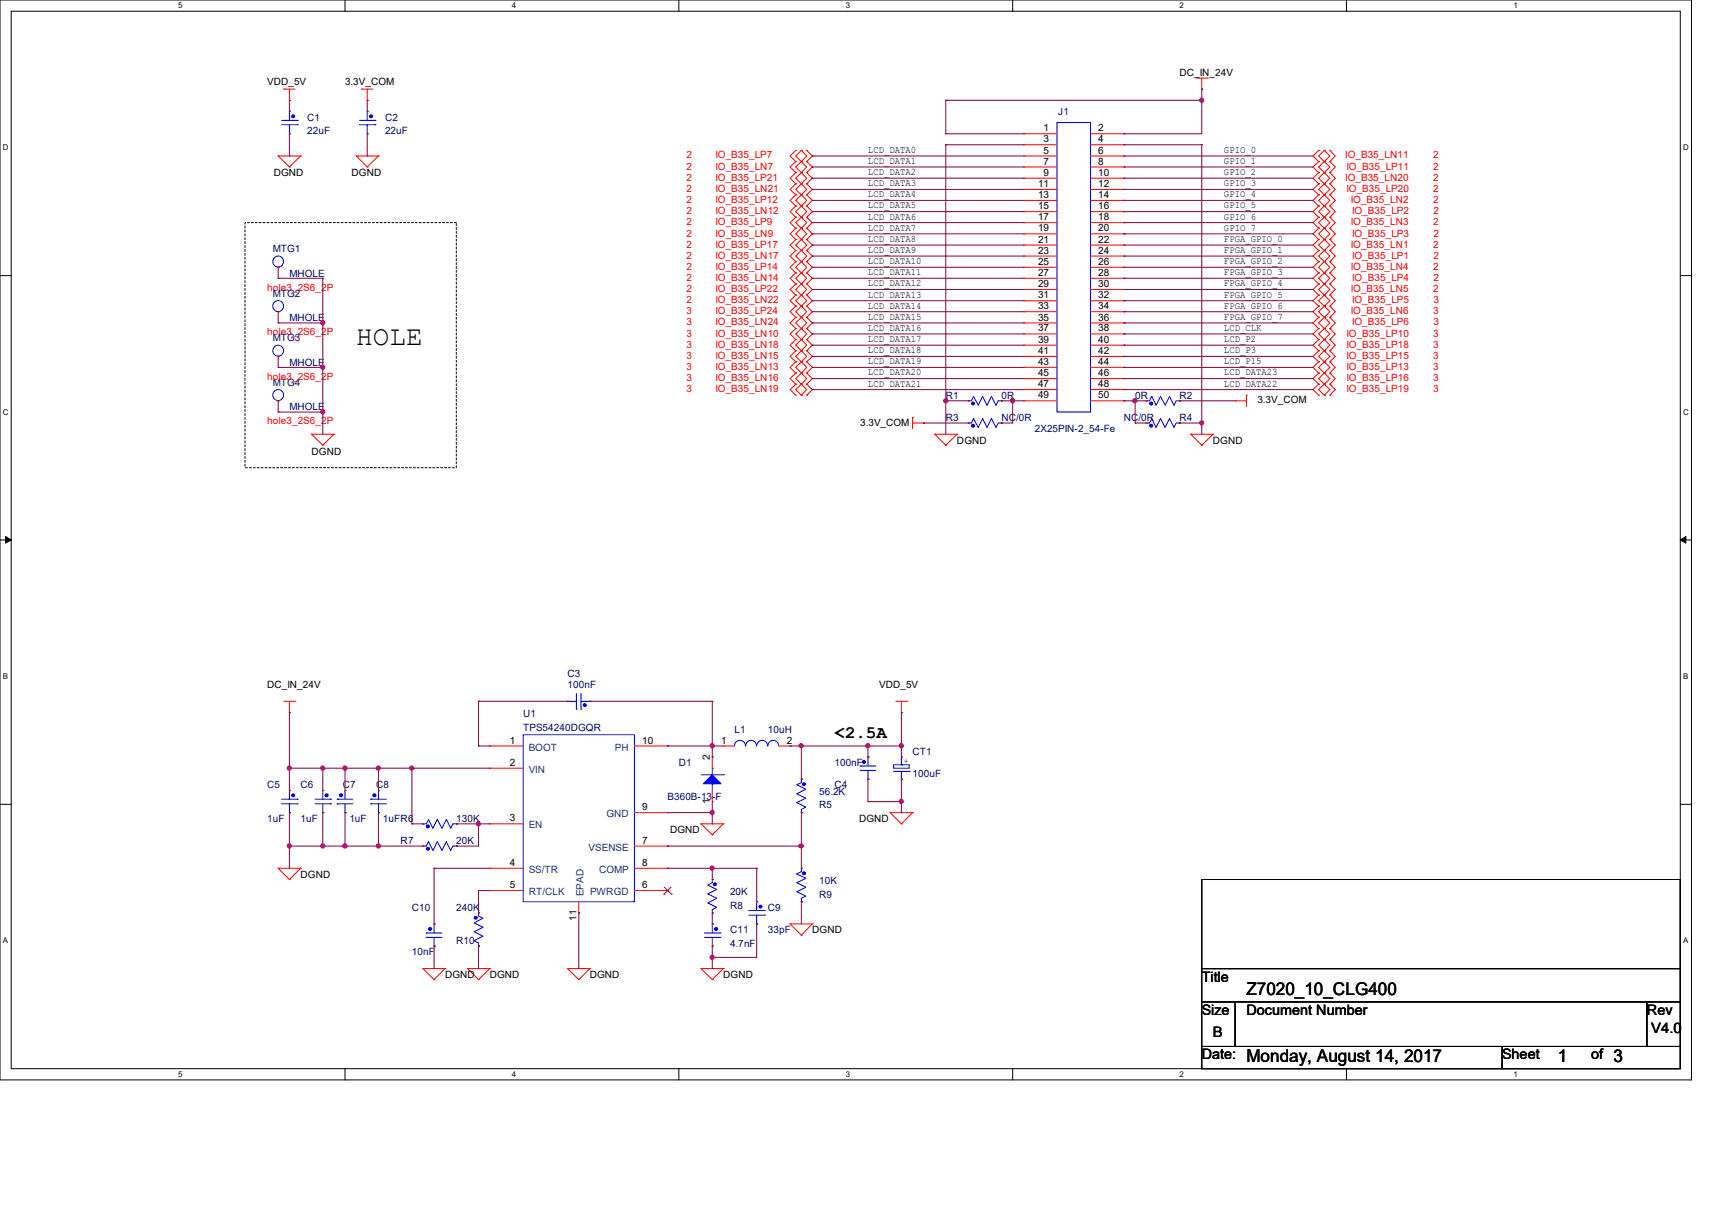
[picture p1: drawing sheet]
<svg xmlns="http://www.w3.org/2000/svg" width="297mm" height="210mm" viewBox="0 0 297 210" stroke-linecap="round" stroke-linejoin="round" font-family="sans-serif">
<path d="M0 0h293.5v187.3h-293.5zM1.9 1.9h289.6v183.4h-289.6z" fill="none" stroke="#000" stroke-width=".17"/>
<g fill="#fff">
<path d="M30.9 .2h.8v1.5h-.8z"/>
<path d="M30.9 185.5h.8v1.6h-.8z"/>
</g>
<path d="M59.9 0v1.9M59.9 185.3v2" fill="none" stroke="#000" stroke-width=".17"/>
<g fill="#fff">
<path d="M88.8 .2h.8v1.5h-.8z"/>
<path d="M88.8 185.5h.8v1.6h-.8z"/>
</g>
<path d="M117.8 0v1.9M117.8 185.3v2" fill="none" stroke="#000" stroke-width=".17"/>
<g fill="#fff">
<path d="M146.7 .2h.8v1.5h-.8z"/>
<path d="M146.7 185.5h.8v1.6h-.8z"/>
</g>
<path d="M175.7 0v1.9M175.7 185.3v2" fill="none" stroke="#000" stroke-width=".17"/>
<g fill="#fff">
<path d="M204.6 .2h.8v1.5h-.8z"/>
<path d="M204.6 185.5h.8v1.6h-.8z"/>
</g>
<path d="M233.6 0v1.9M233.6 185.3v2" fill="none" stroke="#000" stroke-width=".17"/>
<g fill="#fff">
<path d="M262.6 .2h.7v1.5h-.7z"/>
<path d="M262.6 185.5h.7v1.6h-.7z"/>
<path d="M.5 24.8h1v1.6h-1z"/>
<path d="M292 24.8h1v1.6h-1z"/>
<path d="M.5 70.7h1v1.5h-1z"/>
<path d="M292 70.7h1v1.5h-1z"/>
</g>
<path d="M0 47.8h1.9M291.5 47.8h2" fill="none" stroke="#000" stroke-width=".17"/>
<g fill="#fff">
<path d="M.5 116.5h.9v1.6h-.9z"/>
<path d="M292 116.5h.9v1.6h-.9z"/>
</g>
<path d="M0 93.6h1.9M291.5 93.6h2" fill="none" stroke="#000" stroke-width=".17"/>
<path d="M1 93l.9 .6-.9 .6zM291.5 93.6l1-.6v1.2z" fill="#000" stroke="#000" stroke-width=".17"/>
<g fill="#fff">
<path d="M.5 162.4h.9v1.5h-.9z"/>
<path d="M292 162.4h.9v1.5h-.9z"/>
</g>
<path d="M0 139.5h1.9M291.5 139.5h2M208.5 152.5h83v15.5h-83zM208.5 168h83v5.7h-83zM208.5 173.7h5.8v7.8h-5.8zM214.3 173.7h71.4v7.8h-71.4zM285.7 173.7h5.8v7.8h-5.8zM208.5 181.5h52.1v3.8h-52.1zM260.6 181.5h30.9v3.8h-30.9z" fill="none" stroke="#000" stroke-width=".17"/>
<path d="M42.5 38.6h36.7v42.5h-36.7z" fill="none" stroke="#000" stroke-width=".17" stroke-dasharray=".3 .3"/>
<g fill="none" stroke="#f00" stroke-width=".17">
<path d="M49.2 15.5h.1M49.2 15.5h2M50.2 17.4h.1M50.2 19.3h.1M50.2 15.5v1.9M62.7 15.5h.1M62.7 15.5h2M63.7 17.4h.1M63.7 19.3h.1M63.7 15.5v1.9M207.5 13.5h2M208.5 15.5h.1"/>
<path d="M208.5 13.5v2M209.5 13.5h.1M48.3 27.1h.1M48.3 27.1h3.9M48.3 27.1l1.9 1.9M50.2 29h.1M50.2 23.2h.1M52.2 27.1h.1M52.2 27.1l-2 1.9M61.8 27.1h.1M61.8 27.1h3.9M61.8 27.1l1.9 1.9"/>
<path d="M63.7 29h.1M63.7 23.2h.1M65.7 27.1h.1M65.7 27.1l-2 1.9M138 28h.1M138 26.1h.1M138 29.9h.1M138 39.6h.1M138 37.7h.1M138 35.7h.1M138 33.8h.1M138 31.9h.1"/>
<path d="M138 29.9l-.9 1 .9 1M138 26.1l-.9 1 .9 .9M138 28l-.9 1 .9 .9M138 37.7l-.9 .9 .9 1M138 35.7l-.9 1 .9 1M138 39.6l-.9 1 .9 .9M138 33.8l-.9 1 .9 .9M138 31.9l-.9 1 .9 .9M139 26.1h.1M139 28h.1M139 29.9h.1M139 37.7h.1"/>
<path d="M139 39.6h.1M139 33.8h.1M139 35.7h.1M139 31.9h.1M139 26.1l1 1-1 .9M139 26.1l-1 1 2 1.9-1 .9M139 28l-1 1 1 .9M139 35.7l-1 1 2 1.9-1 1M139 37.7l-1 .9 1 1M139 39.6l1 1-1 .9M139 39.6l-1 1 1 .9M139 33.8l1 1-1 .9"/>
<path d="M139 31.9l1 1-2 1.9 1 .9M139 35.7l1 1-1 1M139 29.9l1 1-1 1M139 29.9l-1 1 1 1M139 31.9l-1 1 1 .9M140 28h.1M140 26.1h.1M140 29.9h.1M140 39.6h.1M140 37.7h.1M140 35.7h.1M140 33.8h.1"/>
<path d="M140 31.9h.1M140 26.1l.9 1-.9 .9M140 29.9l.9 1-.9 1M140 28l.9 1-.9 .9M140 37.7l.9 .9-.9 1M140 39.6l.9 1-.9 .9M140 35.7l.9 1-.9 1M140 33.8l.9 1-.9 .9M140 31.9l.9 1-.9 .9M177.6 23.2h.1M177.6 25.1h.1M177.6 27.1h.1"/>
<path d="M177.6 29h.1M177.6 30.9h.1M177.6 32.9h.1M177.6 34.8h.1M177.6 36.7h.1M177.6 38.6h.1M177.6 27.1h5.8M177.6 23.2h5.8M177.6 25.1h5.8M177.6 29h5.8M177.6 30.9h5.8M177.6 32.9h5.8"/>
<path d="M177.6 34.8h5.8M177.6 36.7h5.8M177.6 38.6h5.8M189.2 27.1h5.8M189.2 23.2h5.8M189.2 25.1h5.8M189.2 29h5.8M189.2 30.9h5.8M189.2 32.9h5.8M189.2 34.8h5.8M189.2 36.7h5.8M189.2 38.6h5.8"/>
<path d="M195 23.2h.1M195 25.1h.1M195 27.1h.1M195 29h.1M195 30.9h.1M195 32.9h.1M195 34.8h.1M195 36.7h.1M195 38.6h.1M228.8 37.7h.1M228.8 35.7h.1M228.8 33.8h.1"/>
<path d="M228.8 39.6h.1M228.8 29.9h.1M228.8 28h.1M228.8 31.9h.1M228.8 26.1h.1M228.8 35.7l-1 1 1 1M228.8 33.8l-1 1 1 .9M228.8 37.7l-1 .9 1 1M228.8 39.6l-1 1 1 .9M228.8 28l-1 1 1 .9M228.8 29.9l-1 1 1 1M228.8 26.1l-1 1 1 .9"/>
<path d="M228.8 31.9l-1 1 1 .9M229.7 35.7h.1M229.7 37.7h.1M229.7 33.8h.1M229.7 39.6h.1M229.7 28h.1M229.7 29.9h.1M229.7 31.9h.1M229.7 26.1h.1M229.7 33.8l1 1-1.9 1.9 .9 1M229.7 33.8l-.9 1 1.9 1.9-1 1M229.7 37.7l-.9 .9 1.9 2-1.9 1.9 .9 .9"/>
<path d="M229.7 37.7l1 .9-1.9 2 1.9 1.9-1 .9M229.7 28l-.9 1 1.9 1.9-1.9 2 .9 .9M229.7 28l1 1-1.9 1.9 1.9 2-1 .9M229.7 26.1l-.9 1 .9 .9M229.7 26.1l1 1-1 .9M230.7 37.7h.1M230.7 35.7h.1M230.7 33.8h.1M230.7 39.6h.1M230.7 29.9h.1M230.7 28h.1M230.7 31.9h.1"/>
<path d="M230.7 26.1h.1M230.7 31.9l.9 1-.9 .9M230.7 35.7l.9 1-.9 1M230.7 37.7l.9 .9-.9 1M230.7 33.8l.9 1-.9 .9M230.7 39.6l.9 1-.9 .9M230.7 28l.9 1-.9 .9M230.7 29.9l.9 1-.9 1M230.7 26.1l.9 1-.9 .9M48.3 46.4h.1M48.3 54.1h.1M138 41.5h.1"/>
<path d="M138 58.9h.1M138 57h.1M138 49.2h.1M138 47.3h.1M138 45.4h.1M138 43.4h.1M138 55h.1M138 53.1h.1M138 51.2h.1M138 43.4l-.9 1 .9 1M138 57l-.9 .9 .9 1M138 51.2l-.9 1 .9 .9"/>
<path d="M138 47.3l-.9 1 .9 .9M138 58.9l-.9 1 .9 .9M138 49.2l-.9 1 .9 1M138 45.4l-.9 1 .9 .9M138 41.5l-.9 1 .9 .9M138 55l-.9 1 .9 1M138 53.1l-.9 1 .9 .9M139 41.5h.1M139 57h.1M139 58.9h.1M139 47.3h.1M139 49.2h.1"/>
<path d="M139 45.4h.1M139 43.4h.1M139 55h.1M139 51.2h.1M139 53.1h.1M139 55l-1 1 2 1.9-1 1M139 57l-1 .9 1 1M139 45.4l-1 1 2 1.9-1 .9M139 47.3l-1 1 1 .9M139 45.4l1 1-1 .9M139 41.5l1 1-2 1.9 1 1M139 41.5l-1 1 1 .9"/>
<path d="M139 43.4l1 1-1 1M139 58.9l1 1-1 .9M139 58.9l-1 1 1 .9M139 55l1 1-1 1M139 51.2l1 1-2 1.9 1 .9M139 51.2l-1 1 1 .9M139 49.2l1 1-1 1M139 49.2l-1 1 1 1M139 53.1l1 1-1 .9M140 41.5h.1M140 58.9h.1M140 57h.1"/>
<path d="M140 49.2h.1M140 47.3h.1M140 45.4h.1M140 43.4h.1M140 55h.1M140 53.1h.1M140 51.2h.1M140 57l.9 .9-.9 1M140 47.3l.9 1-.9 .9M140 58.9l.9 1-.9 .9M140 45.4l.9 1-.9 .9M140 49.2l.9 1-.9 1"/>
<path d="M140 41.5l.9 1-.9 .9M140 43.4l.9 1-.9 1M140 55l.9 1-.9 1M140 51.2l.9 1-.9 .9M140 53.1l.9 1-.9 .9M177.6 40.6h.1M177.6 42.5h.1M177.6 44.4h.1M177.6 46.4h.1M177.6 48.3h.1M177.6 50.2h.1M177.6 52.2h.1"/>
<path d="M177.6 54.1h.1M177.6 56h.1M177.6 57.9h.1M177.6 59.9h.1M177.6 40.6h5.8M177.6 42.5h5.8M177.6 44.4h5.8M177.6 46.4h5.8M177.6 48.3h5.8M177.6 50.2h5.8M177.6 52.2h5.8M177.6 54.1h5.8"/>
<path d="M177.6 56h5.8M177.6 57.9h5.8M177.6 59.9h5.8M189.2 40.6h5.8M189.2 42.5h5.8M189.2 44.4h5.8M189.2 46.4h5.8M189.2 48.3h5.8M189.2 50.2h5.8M189.2 52.2h5.8M189.2 54.1h5.8M189.2 56h5.8"/>
<path d="M189.2 57.9h5.8M189.2 59.9h5.8M195 40.6h.1M195 42.5h.1M195 44.4h.1M195 46.4h.1M195 48.3h.1M195 50.2h.1M195 52.2h.1M195 54.1h.1M195 56h.1M195 57.9h.1"/>
<path d="M195 59.9h.1M228.8 45.4h.1M228.8 43.4h.1M228.8 41.5h.1M228.8 47.3h.1M228.8 53.1h.1M228.8 51.2h.1M228.8 49.2h.1M228.8 55h.1M228.8 57h.1M228.8 58.9h.1M228.8 41.5l-1 1 1 .9"/>
<path d="M228.8 43.4l-1 1 1 1M228.8 45.4l-1 1 1 .9M228.8 51.2l-1 1 1 .9M228.8 55l-1 1 1 1M228.8 47.3l-1 1 1 .9M228.8 53.1l-1 1 1 .9M228.8 49.2l-1 1 1 1M228.8 57l-1 .9 1 1M228.8 58.9l-1 1 1 .9M229.7 43.4h.1M229.7 45.4h.1M229.7 41.5h.1"/>
<path d="M229.7 47.3h.1M229.7 51.2h.1M229.7 53.1h.1M229.7 49.2h.1M229.7 55h.1M229.7 57h.1M229.7 58.9h.1M229.7 43.4l-.9 1 1.9 2-1 .9M229.7 43.4l1 1-1.9 2 .9 .9M229.7 47.3l-.9 1 1.9 1.9-1.9 2 .9 .9M229.7 47.3l1 1-1.9 1.9 1.9 2-1 .9M229.7 53.1l-.9 1 1.9 1.9-1 1"/>
<path d="M229.7 53.1l1 1-1.9 1.9 .9 1M229.7 57l-.9 .9 1.9 2-1.9 1.9 .9 .9M229.7 57l1 .9-1.9 2 1.9 1.9-1 .9M230.7 45.4h.1M230.7 43.4h.1M230.7 41.5h.1M230.7 47.3h.1M230.7 53.1h.1M230.7 51.2h.1M230.7 49.2h.1M230.7 55h.1M230.7 57h.1"/>
<path d="M230.7 58.9h.1M230.7 43.4l.9 1-.9 1M230.7 41.5l.9 1-.9 .9M230.7 45.4l.9 1-.9 .9M230.7 51.2l.9 1-.9 .9M230.7 47.3l.9 1-.9 .9M230.7 57l.9 .9-.9 1M230.7 53.1l.9 1-.9 .9M230.7 49.2l.9 1-.9 1M230.7 55l.9 1-.9 1M230.7 58.9l.9 1-.9 .9M48.3 69.5h.1"/>
<path d="M48.3 61.8h.1M54.1 75.3h.1M54.1 75.3h3.8M54.1 75.3l1.9 1.9M56 77.2h.1M57.9 75.3h.1M57.9 75.3l-1.9 1.9M138 64.7h.1M138 62.7h.1M138 60.8h.1M138 66.6h.1M138 68.5h.1"/>
<path d="M138 64.7l-.9 1 .9 .9M138 62.7l-.9 1 .9 1M138 60.8l-.9 1 .9 .9M138 66.6l-.9 1 .9 .9M139 62.7h.1M139 64.7h.1M139 60.8h.1M139 66.6h.1M139 68.5h.1M139 62.7l1 1-1 1M139 60.8l1 1-2 1.9 1 1M139 60.8l-1 1 1 .9"/>
<path d="M139 64.7l1 1-1 .9M139 64.7l-1 1 1 .9M139 66.6l1 1-1 .9M139 66.6l-1 1 1 .9M140 64.7h.1M140 62.7h.1M140 60.8h.1M140 66.6h.1M140 68.5h.1M140 62.7l.9 1-.9 1M140 60.8l.9 1-.9 .9M140 64.7l.9 1-.9 .9"/>
<path d="M140 66.6l.9 1-.9 .9M158.3 72.4h.1M158.3 73.4h1.9M158.3 72.4v1.9M160.2 73.4h.1M162.2 75.3h.1M162.2 75.3h3.8M162.2 75.3l1.9 1.9M164.1 77.2h.1M166 75.3h.1M166 75.3l-1.9 1.9M168 73.4h.1"/>
<path d="M168 69.5h.1M173.7 73.4h.1M173.7 69.5h.1M177.6 61.8h.1M177.6 63.7h.1M177.6 65.7h.1M177.6 67.6h.1M177.6 69.5h.1M177.6 69.5h5.8M177.6 61.8h5.8M177.6 63.7h5.8M177.6 65.7h5.8"/>
<path d="M177.6 67.6h5.8M189.2 69.5h5.8M189.2 61.8h5.8M189.2 63.7h5.8M189.2 65.7h5.8M189.2 67.6h5.8M195 61.8h.1M195 63.7h.1M195 65.7h.1M195 67.6h.1M195 69.5h.1M198.8 69.5h.1"/>
<path d="M198.8 73.4h.1M204.6 69.5h.1M204.6 73.4h.1M206.6 75.3h.1M206.6 75.3h3.8M206.6 75.3l1.9 1.9M208.5 77.2h.1M210.4 75.3h.1M210.4 75.3l-1.9 1.9M214.3 69.5h.1M214.3 69.5h1.9M216.2 68.5h.1"/>
<path d="M216.2 68.5v2M228.8 64.7h.1M228.8 62.7h.1M228.8 60.8h.1M228.8 66.6h.1M228.8 68.5h.1M228.8 62.7l-1 1 1 1M228.8 60.8l-1 1 1 .9M228.8 64.7l-1 1 1 .9M228.8 66.6l-1 1 1 .9M229.7 62.7h.1M229.7 64.7h.1"/>
<path d="M229.7 60.8h.1M229.7 66.6h.1M229.7 68.5h.1M229.7 62.7l-.9 1 1.9 2-1 .9M229.7 62.7l1 1-1.9 2 .9 .9M229.7 66.6l-.9 1 .9 .9M229.7 66.6l1 1-1 .9M230.7 64.7h.1M230.7 62.7h.1M230.7 60.8h.1M230.7 66.6h.1M230.7 68.5h.1"/>
<path d="M230.7 66.6l.9 1-.9 .9M230.7 62.7l.9 1-.9 1M230.7 60.8l.9 1-.9 .9M230.7 64.7l.9 1-.9 .9M49.2 121.6h2M50.2 123.6h.1M50.2 137.1h.1M50.2 121.6v2M51.2 121.6h.1M56 137.1h.1M59.9 137.1h.1M65.7 137.1h.1"/>
<path d="M85 129.4h.1M85 133.2h.1M85 129.4h5.8M85 133.2h5.8M98.5 121.6h.1M102.3 121.6h.1M110.1 129.4h5.7M115.8 129.4h.1M123.6 131.3h.1M123.6 139h.1M123.6 131.3v1.9M123.6 137.1v1.9"/>
<path d="M125.5 129.4h.1M125.5 129.4h1.9M135.1 129.4h2M137.1 129.4h.1M139 135.1h.1M150.6 131.3h.1M150.6 135.1h.1M155.4 121.6h2M156.4 123.6h.1M156.4 131.3h.1M156.4 135.1h.1M156.4 121.6v2"/>
<path d="M157.4 121.6h.1M48.3 150.6h.1M48.3 150.6h3.9M48.3 150.6l1.9 1.9M50.2 152.5h.1M50.2 140.9h.1M52.2 150.6h.1M52.2 150.6l-2 1.9M56 140.9h.1M59.9 140.9h.1M65.7 140.9h.1M73.4 142.9h.1"/>
<path d="M73.4 146.7h.1M79.2 142.9h.1M79.2 146.7h.1M83 158.3h.1M85 142.9h.1M85 150.6h.1M85 154.4h.1M85 142.9h5.8M85 150.6h5.8M85 154.4h5.8M100.4 158.3h.1M100.4 156.4v1.9"/>
<path d="M110.1 140.9h5.7M110.1 150.6h5.7M110.1 154.4h5.7M110.1 146.7h5.7M115.8 154.4h.1M115.8 146.7h.1M115.8 150.6h.1M115.8 140.9h.1M121.6 142.9h.1M121.6 142.9h3.9M121.6 142.9l2 1.9M123.6 144.8h.1"/>
<path d="M123.6 152.5h.1M123.6 158.3h.1M125.5 142.9h.1M125.5 142.9l-1.9 1.9M131.3 156.4h.1M139 150.6h.1M139 156.4h.1M139 140.9h.1M154.4 140.9h.1M154.4 140.9h3.9M154.4 140.9l2 2M156.4 142.9h.1"/>
<path d="M158.3 140.9h.1M158.3 140.9l-1.9 2M73.4 168h.1M73.4 168h3.8M73.4 168l1.9 1.9M75.3 169.9h.1M75.3 160.2h.1M75.3 164.1h.1M77.2 168h.1M77.2 168l-1.9 1.9M81.1 168h.1M81.1 168h3.9"/>
<path d="M81.1 168l1.9 1.9M83 169.9h.1M83 164.1h.1M85 168h.1M85 168l-2 1.9M98.5 168h.1M98.5 168h3.8M98.5 168l1.9 1.9M100.4 169.9h.1M102.3 168h.1M102.3 168l-1.9 1.9M121.6 168h.1"/>
<path d="M121.6 168h3.9M121.6 168l2 1.9M123.6 169.9h.1M123.6 160.2h.1M123.6 164.1h.1M125.5 168h.1M125.5 168l-1.9 1.9M131.3 160.2h.1M137.1 160.2h.1M137.1 160.2h3.8M137.1 160.2l1.9 2M139 162.2h.1"/>
<path d="M140.9 160.2h.1M140.9 160.2l-1.9 2"/>
</g>
<g fill="none" stroke="#00f" stroke-width=".17">
<path d="M50.2 19.3h.1M50.2 19.3v1.6M63.7 19.3h.1M63.7 19.3v1.6M48.9 21.6h2.7M48.9 20.9h2.7M50.2 23.2h.1M50.2 21.6v1.6M51.6 21.6h.1M51.6 20.9h.1M62.4 21.6h2.7M62.4 20.9h2.7"/>
<path d="M63.7 23.2h.1M63.7 21.6v1.6M65.1 21.6h.1M65.1 20.9h.1M183.4 21.3h5.8v50.2h-5.8zM168 73.4h.1M168 69.5h.1M168 69.5h.5l.4-.8 .8 1.6 .8-1.6 .7 1.6 .8-1.6 .8 1.6 .4-.8h.5M168 73.4h.5l.4-.8 .8 1.5 .8-1.5 .7 1.5 .8-1.5 .8 1.5 .4-.7h.5M173.7 73.4h.1M173.7 69.5h.1M198.8 69.5h.1"/>
<path d="M198.8 73.4h.1M198.8 69.5h.6l.4-.8 .8 1.6 .7-1.6 .8 1.6 .8-1.6 .8 1.6 .3-.8h.6M198.8 73.4h.6l.4-.8 .8 1.5 .7-1.5 .8 1.5 .8-1.5 .8 1.5 .3-.7h.6M204.6 69.5h.1M204.6 73.4h.1M48.9 139.4h2.7M48.9 138.6h2.7M50.2 137.1h.1M50.2 137.1v1.5M50.2 139.4v1.5M51.6 139.4h.1M51.6 138.6h.1"/>
<path d="M54.7 139.4h2.7M54.7 138.6h2.7M56 137.1h.1M56 137.1v1.5M56 139.4v1.5M57.4 139.4h.1M57.4 138.6h.1M58.5 139.4h.1M58.5 138.6h.1M58.5 139.4h2.7M58.5 138.6h2.7M59.9 137.1h.1"/>
<path d="M59.9 137.1v1.5M59.9 139.4v1.5M64.3 139.4h.1M64.3 138.6h.1M64.3 139.4h2.7M64.3 138.6h2.7M65.7 137.1h.1M65.7 137.1v1.5M65.7 139.4v1.5M90.8 127.4h19.3v29h-19.3zM98.5 121.6h.1M98.5 121.6h1.5"/>
<path d="M100 123h.1M100 120.3v2.7M100.8 123h.1M100.8 120.3v2.7M100.8 121.6h1.5M102.3 121.6h.1M121.6 134.4h3.9M123.6 133.2h.1M123.6 135.9h.1M123.6 133.2v1.2M123.6 135.9v1.2M125.5 134.4h.1"/>
<path d="M129.3 129.4a.95 .95 0 0 0-.9-1 .95 .95 0 0 0-1 1M131.2 129.4a.93 .93 0 0 0-.9-1 .93 .93 0 0 0-.9 1M133.2 129.4a.95 .95 0 0 0-1-1 .95 .95 0 0 0-.9 1M135.1 129.4a.93 .93 0 0 0-.9-1 .93 .93 0 0 0-1 1M139 135.1h.1M139 135.1v.6l-.8 .4 1.6 .8-1.6 .8 1.6 .7-1.6 .8 1.6 .8-.8 .4v.5M149.2 133.6h.1M149.2 132.8h.1M149.2 133.6h2.7M149.2 132.8h2.7M150.6 131.3h.1M150.6 135.1h.1"/>
<path d="M150.6 131.3v1.5M150.6 133.6v1.5M155 132.6h2.7v.6h-2.7zM155 133.8h2.7M156.4 135.1h.1M156.4 132.6h.1M156.4 131.3v1.3M156.4 133.8v1.3M157.7 133.8h.1M50.2 140.9h.1M56 140.9h.1M59.9 140.9h.1"/>
<path d="M65.7 140.9h.1M73.4 142.9h.1M73.4 146.7h.1M73.4 142.9h.6l.3-.8 .8 1.5 .8-1.5 .8 1.5 .7-1.5 .8 1.5 .4-.7h.6M73.4 146.7h.6l.3-.7 .8 1.5 .8-1.5 .8 1.5 .7-1.5 .8 1.5 .4-.8h.6M79.2 142.9h.1M79.2 146.7h.1M83 158.3h.1M83 158.3v.6l.8 .4-1.5 .8 1.5 .7-1.5 .8 1.5 .7-1.5 .9 .7 .3v.6M123.6 158.3h.1M123.6 152.5h.1M123.6 152.5v.6l-.8 .4 1.5 .8-1.5 .7 1.5 .8-1.5 .8 1.5 .8-.7 .3v.6"/>
<path d="M129.9 158.7h2.7M129.9 157.9h2.7M131.3 156.4h.1M131.3 156.4v1.5M131.3 158.7v1.5M132.6 158.7h.1M132.6 157.9h.1M139 156.4h.1M139 150.6h.1M139 140.9h.1M139 150.6v.6l-.8 .4 1.6 .7-1.6 .8 1.6 .8-1.6 .7 1.6 .8-.8 .4v.6M74 162.6h.1"/>
<path d="M74 161.8h.1M74 162.6h2.7M74 161.8h2.7M75.3 160.2h.1M75.3 164.1h.1M75.3 160.2v1.6M75.3 162.6v1.5M83 164.1h.1M122.2 162.6h2.7M122.2 161.8h2.7M123.6 160.2h.1M123.6 164.1h.1"/>
<path d="M123.6 160.2v1.6M123.6 162.6v1.5M124.9 162.6h.1M124.9 161.8h.1M131.3 160.2h.1"/>
<circle cx="48.3" cy="45.4" r=".94"/>
<circle cx="48.3" cy="53.1" r=".94"/>
<circle cx="48.3" cy="60.8" r=".94"/>
<circle cx="48.3" cy="68.5" r=".94"/>
</g>
<g fill="#00f" stroke="#00f" stroke-width=".17">
<path d="M122 135.9l1.6-1.5 1.5 1.5z"/>
<circle cx="199.7" cy="70" r=".27"/>
<circle cx="59.2" cy="137.9" r=".27"/>
<circle cx="65" cy="137.9" r=".27"/>
<circle cx="199.7" cy="73.8" r=".27"/>
<circle cx="139.5" cy="151.4" r=".27"/>
<circle cx="168.8" cy="73.8" r=".27"/>
<circle cx="139.5" cy="136" r=".27"/>
<circle cx="124" cy="153.4" r=".27"/>
<circle cx="82.5" cy="159.2" r=".27"/>
<circle cx="50.9" cy="20.2" r=".27"/>
<circle cx="74.2" cy="143.3" r=".27"/>
<circle cx="64.4" cy="20.2" r=".27"/>
<circle cx="101.5" cy="122.3" r=".27"/>
<circle cx="74.2" cy="147.2" r=".27"/>
<circle cx="149.9" cy="132.1" r=".27"/>
<circle cx="74.6" cy="161.1" r=".27"/>
<circle cx="131.9" cy="157.2" r=".27"/>
<circle cx="50.9" cy="137.9" r=".27"/>
<circle cx="124.2" cy="161.1" r=".27"/>
<circle cx="168.8" cy="70" r=".27"/>
<circle cx="56.7" cy="137.9" r=".27"/>
</g>
<path d="M115.2 155.1h.1M115.2 153.8l1.3 1.3M116.4 153.8l-1.2 1.3M116.5 155.1h.1" fill="none" stroke="#804000" stroke-width=".17"/>
<g fill="none" stroke="#800040" stroke-width=".17">
<path d="M50.2 17.4h.1M50.2 17.4v1.9M63.7 17.4h.1M63.7 17.4v1.9M164.1 17.4h.1M164.1 17.4v5.8M164.1 17.4h44.4M208.5 17.4h.1M208.5 15.5h.1M208.5 15.5v7.7h-13.5M50.2 27.1h.1M50.2 23.2v3.9"/>
<path d="M63.7 27.1h.1M63.7 23.2v3.9M140.9 27.1h.1M140.9 29h.1M140.9 30.9h.1M140.9 32.9h.1M140.9 34.8h.1M140.9 36.7h.1M140.9 38.6h.1M140.9 27.1h36.7M140.9 29h36.7M140.9 30.9h36.7"/>
<path d="M140.9 32.9h36.7M140.9 34.8h36.7M140.9 36.7h36.7M140.9 38.6h36.7M164.1 25.1h.1M164.1 23.2h.1M164.1 25.1v50.2M164.1 25.1h13.5M164.1 23.2h13.5M195 23.2h.1M195 25.1h.1M195 27.1h.1"/>
<path d="M195 29h.1M195 30.9h.1M195 32.9h.1M195 34.8h.1M195 36.7h.1M195 38.6h.1M195 25.1h13.5M195 27.1h32.8M195 29h32.8M195 30.9h32.8M195 32.9h32.8M195 34.8h32.8"/>
<path d="M195 36.7h32.8M195 38.6h32.8M208.5 25.1h.1M208.5 25.1v50.2M48.3 48.3h.1M48.3 56h.1M48.3 46.4h.1M48.3 54.1h.1M48.3 48.3h7.7M48.3 56h7.7M48.3 46.4v1.9M48.3 54.1v1.9"/>
<path d="M56 48.3h.1M56 56h.1M56 48.3v27M140.9 40.6h.1M140.9 42.5h.1M140.9 44.4h.1M140.9 46.4h.1M140.9 48.3h.1M140.9 50.2h.1M140.9 52.2h.1M140.9 54.1h.1M140.9 56h.1"/>
<path d="M140.9 57.9h.1M140.9 59.9h.1M140.9 48.3h36.7M140.9 56h36.7M140.9 40.6h36.7M140.9 42.5h36.7M140.9 44.4h36.7M140.9 46.4h36.7M140.9 50.2h36.7M140.9 52.2h36.7M140.9 54.1h36.7M140.9 57.9h36.7"/>
<path d="M140.9 59.9h36.7M195 40.6h.1M195 42.5h.1M195 44.4h.1M195 46.4h.1M195 48.3h.1M195 50.2h.1M195 52.2h.1M195 54.1h.1M195 56h.1M195 57.9h.1M195 59.9h.1"/>
<path d="M195 48.3h32.8M195 56h32.8M195 40.6h32.8M195 42.5h32.8M195 44.4h32.8M195 46.4h32.8M195 50.2h32.8M195 52.2h32.8M195 54.1h32.8M195 57.9h32.8M195 59.9h32.8M48.3 63.7h.1"/>
<path d="M48.3 71.5h.1M48.3 61.8h.1M48.3 69.5h.1M48.3 63.7h7.7M48.3 71.5h7.7M48.3 61.8v1.9M48.3 69.5v2M56 71.5h.1M56 63.7h.1M140.9 61.8h.1M140.9 63.7h.1M140.9 65.7h.1"/>
<path d="M140.9 67.6h.1M140.9 63.7h36.7M140.9 61.8h36.7M140.9 65.7h36.7M140.9 67.6h36.7M160.2 73.4h.1M160.2 73.4h7.8M164.1 69.5h.1M164.1 69.5h3.9M173.7 69.5h.1M173.7 73.4h.1M173.7 69.5h3.9"/>
<path d="M175.7 69.5h.1M175.7 69.5v3.9h-2M195 69.5h.1M195 61.8h.1M195 63.7h.1M195 65.7h.1M195 67.6h.1M195 63.7h32.8M195 69.5h3.8M195 61.8h32.8M195 65.7h32.8M195 67.6h32.8"/>
<path d="M196.9 73.4h.1M196.9 69.5h.1M196.9 73.4h1.9M196.9 69.5v3.9M204.6 69.5h.1M204.6 73.4h.1M204.6 69.5h9.7M204.6 73.4h3.9M208.5 73.4h.1M50.2 133.2h.1M50.2 123.6h.1M50.2 123.6v13.5"/>
<path d="M50.2 133.2h34.8M56 133.2h.1M56 133.2v3.9M59.9 133.2h.1M59.9 133.2v3.9M65.7 133.2h.1M65.7 133.2v3.9M71.5 133.2h.1M71.5 133.2v9.7M83 121.6h.1M83 129.4h.1M83 129.4h2"/>
<path d="M83 121.6h15.5M83 121.6v7.8M102.3 121.6h.1M102.3 121.6h21.3M115.8 129.4h.1M115.8 129.4h9.7M123.6 131.3h.1M123.6 129.4h.1M123.6 121.6h.1M123.6 121.6v9.7M123.6 139v3.9M137.1 129.4h.1"/>
<path d="M137.1 129.4h19.3M139 129.4h.1M139 129.4v5.7M150.6 131.3h.1M150.6 129.4h.1M150.6 135.1h.1M150.6 139h.1M150.6 129.4v1.9M150.6 135.1v3.9M150.6 139h5.8M156.4 131.3h.1M156.4 135.1h.1"/>
<path d="M156.4 123.6h.1M156.4 123.6v7.7M156.4 135.1v5.8M50.2 140.9h.1M50.2 146.7h.1M50.2 140.9v9.7M50.2 146.7h23.2M56 140.9h.1M56 146.7h.1M56 140.9v5.8M59.9 140.9h.1M59.9 146.7h.1"/>
<path d="M59.9 140.9v5.8M65.7 140.9h.1M65.7 146.7h.1M65.7 140.9v5.8M71.5 142.9h.1M71.5 142.9h1.9M75.3 150.6h.1M75.3 150.6h9.7M75.3 150.6v9.6M79.2 142.9h.1M79.2 146.7h.1M79.2 142.9h5.8"/>
<path d="M83 154.4h.1M83 142.9h.1M83 142.9v3.8h-3.8M83 154.4v3.9M83 154.4h2M100.4 158.3h.1M100.4 158.3v9.7M115.8 140.9h.1M115.8 146.7h.1M115.8 150.6h.1M115.8 140.9h7.8M115.8 146.7h23.2"/>
<path d="M115.8 150.6h15.5M123.6 142.9h.1M123.6 140.9h.1M123.6 152.5h.1M123.6 150.6h.1M123.6 150.6v1.9M123.6 158.3v1.9M131.3 150.6h.1M131.3 150.6v5.8M139 140.9h.1M139 156.4h.1M139 146.7h.1"/>
<path d="M139 140.9v9.7M139 156.4v3.8M156.4 140.9h.1M75.3 164.1h.1M75.3 164.1v3.9M83 164.1h.1M83 164.1v3.9M123.6 166h.1M123.6 160.2h.1M123.6 168h.1M123.6 164.1v3.9M131.3 160.2h.1"/>
<path d="M131.3 160.2v5.8h-7.7"/>
</g>
<g fill="#f0f" stroke="#f0f" stroke-width=".17">
<circle cx="56" cy="71.4" r=".37"/>
<circle cx="56" cy="56" r=".37"/>
<circle cx="56" cy="63.7" r=".37"/>
<circle cx="175.7" cy="69.5" r=".37"/>
<circle cx="196.9" cy="69.5" r=".37"/>
<circle cx="208.5" cy="73.3" r=".37"/>
<circle cx="164.1" cy="69.5" r=".37"/>
<circle cx="208.5" cy="17.4" r=".37"/>
<circle cx="123.5" cy="129.3" r=".37"/>
<circle cx="123.5" cy="140.9" r=".37"/>
<circle cx="150.5" cy="129.3" r=".37"/>
<circle cx="139" cy="129.3" r=".37"/>
<circle cx="156.3" cy="129.3" r=".37"/>
<circle cx="139" cy="146.7" r=".37"/>
<circle cx="123.5" cy="166" r=".37"/>
<circle cx="156.3" cy="139" r=".37"/>
<circle cx="123.5" cy="150.6" r=".37"/>
<circle cx="50.2" cy="133.2" r=".37"/>
<circle cx="56" cy="133.2" r=".37"/>
<circle cx="59.8" cy="133.2" r=".37"/>
<circle cx="65.6" cy="133.2" r=".37"/>
<circle cx="83" cy="142.9" r=".37"/>
<circle cx="50.2" cy="146.7" r=".37"/>
<circle cx="71.4" cy="133.2" r=".37"/>
<circle cx="56" cy="146.7" r=".37"/>
<circle cx="59.8" cy="146.7" r=".37"/>
<circle cx="65.6" cy="146.7" r=".37"/>
</g>
<text font-size="4.8" x="61.8" y="59.8">HOLE</text>
<g font-size="3">
<text x="144.8" y="128">&lt;2.5A</text>
<text x="216.2" y="172.6">Z7020_10_CLG400</text>
<text x="216.2" y="184.2">Monday, August 14, 2017</text>
<text x="270.3" y="184.2">1</text>
<text x="279.9" y="184.2">3</text>
</g>
<g font-size="2.5">
<text x="208.5" y="170.2">Title</text>
<text x="208.5" y="176">Size</text>
<text x="210.4" y="179.9">B</text>
<text x="216.2" y="176">Document Number</text>
<text x="285.7" y="176">Rev</text>
<text x="286.5" y="179.1">V4.0</text>
<text x="208.5" y="183.7">Date:</text>
<text x="260.6" y="183.7">Sheet</text>
<text x="276.1" y="183.7">of</text>
</g>
<g font-size="1.7">
<text x="46.4" y="14.7">VDD_5V</text>
<text x="59.9" y="14.7">3.3V_COM</text>
<text x="204.6" y="13.2">DC_IN_24V</text>
<text x="181.1" y="22.8">1</text>
<text x="190.5" y="22.8">2</text>
<text x="150.6" y="26.5">LCD_DATA0</text>
<text x="150.6" y="28.4">LCD_DATA1</text>
<text x="181.1" y="24.7">3</text>
<text x="181.1" y="26.6">5</text>
<text x="181.1" y="28.5">7</text>
<text x="190.5" y="24.7">4</text>
<text x="190.5" y="26.6">6</text>
<text x="190.5" y="28.5">8</text>
<text x="212.3" y="26.5">GPIO_0</text>
<text x="212.3" y="28.4">GPIO_1</text>
<text x="47.5" y="30.6">DGND</text>
<text x="61" y="30.6">DGND</text>
<text x="150.6" y="30.4">LCD_DATA2</text>
<text x="150.6" y="32.3">LCD_DATA3</text>
<text x="150.6" y="34.2">LCD_DATA4</text>
<text x="180.1" y="32.4">11</text>
<text x="180.1" y="34.3">13</text>
<text x="181.1" y="30.5">9</text>
<text x="190.5" y="30.5">10</text>
<text x="190.5" y="32.4">12</text>
<text x="190.5" y="34.3">14</text>
<text x="212.3" y="30.4">GPIO_2</text>
<text x="212.3" y="32.3">GPIO_3</text>
<text x="212.3" y="34.2">GPIO_4</text>
<text x="150.6" y="36.2">LCD_DATA5</text>
<text x="150.6" y="38.1">LCD_DATA6</text>
<text x="150.6" y="40">LCD_DATA7</text>
<text x="150.6" y="42">LCD_DATA8</text>
<text x="180.1" y="36.3">15</text>
<text x="180.1" y="38.2">17</text>
<text x="180.1" y="40.1">19</text>
<text x="190.5" y="36.3">16</text>
<text x="190.5" y="38.2">18</text>
<text x="190.5" y="40.1">20</text>
<text x="212.3" y="36.2">GPIO_5</text>
<text x="212.3" y="38.1">GPIO_6</text>
<text x="212.3" y="40">GPIO_7</text>
<text x="212.3" y="42">FPGA_GPIO_0</text>
<text x="150.6" y="43.9">LCD_DATA9</text>
<text x="150.6" y="45.8">LCD_DATA10</text>
<text x="150.6" y="47.8">LCD_DATA11</text>
<text x="180.1" y="42.1">21</text>
<text x="180.1" y="44">23</text>
<text x="180.1" y="45.9">25</text>
<text x="180.1" y="47.8">27</text>
<text x="190.5" y="42.1">22</text>
<text x="190.5" y="44">24</text>
<text x="190.5" y="45.9">26</text>
<text x="190.5" y="47.8">28</text>
<text x="212.3" y="43.9">FPGA_GPIO_1</text>
<text x="212.3" y="45.8">FPGA_GPIO_2</text>
<text x="212.3" y="47.8">FPGA_GPIO_3</text>
<text x="150.6" y="49.7">LCD_DATA12</text>
<text x="150.6" y="51.6">LCD_DATA13</text>
<text x="150.6" y="53.6">LCD_DATA14</text>
<text x="180.1" y="49.8">29</text>
<text x="180.1" y="51.7">31</text>
<text x="180.1" y="53.6">33</text>
<text x="190.5" y="49.8">30</text>
<text x="190.5" y="51.7">32</text>
<text x="190.5" y="53.6">34</text>
<text x="212.3" y="49.7">FPGA_GPIO_4</text>
<text x="212.3" y="51.6">FPGA_GPIO_5</text>
<text x="212.3" y="53.6">FPGA_GPIO_6</text>
<text x="150.6" y="55.5">LCD_DATA15</text>
<text x="150.6" y="57.4">LCD_DATA16</text>
<text x="150.6" y="59.3">LCD_DATA17</text>
<text x="180.1" y="55.6">35</text>
<text x="180.1" y="57.5">37</text>
<text x="180.1" y="59.4">39</text>
<text x="190.5" y="55.6">36</text>
<text x="190.5" y="57.5">38</text>
<text x="190.5" y="59.4">40</text>
<text x="212.3" y="55.5">FPGA_GPIO_7</text>
<text x="212.3" y="57.4">LCD_CLK</text>
<text x="212.3" y="59.3">LCD_P2</text>
<text x="150.6" y="61.3">LCD_DATA18</text>
<text x="150.6" y="63.2">LCD_DATA19</text>
<text x="150.6" y="65.1">LCD_DATA20</text>
<text x="180.1" y="61.4">41</text>
<text x="180.1" y="63.3">43</text>
<text x="180.1" y="65.2">45</text>
<text x="190.5" y="61.4">42</text>
<text x="190.5" y="63.3">44</text>
<text x="190.5" y="65.2">46</text>
<text x="212.3" y="61.3">LCD_P3</text>
<text x="212.3" y="63.2">LCD_P15</text>
<text x="212.3" y="65.1">LCD_DATA23</text>
<text x="150.6" y="67.1">LCD_DATA21</text>
<text x="180.1" y="67.1">47</text>
<text x="180.1" y="69.1">49</text>
<text x="190.5" y="67.1">48</text>
<text x="190.5" y="69.1">50</text>
<text x="212.3" y="67.1">LCD_DATA22</text>
<text x="218.1" y="70">3.3V_COM</text>
<text x="149.2" y="73.8">3.3V_COM</text>
<text x="166" y="76.9">DGND</text>
<text x="210.4" y="76.9">DGND</text>
<text x="54.1" y="78.8">DGND</text>
<text x="46.4" y="119.4">DC_IN_24V</text>
<text x="152.5" y="119.4">VDD_5V</text>
<text x="88.4" y="128.9">1</text>
<text x="111.4" y="128.9">10</text>
<text x="123.1" y="131.9" transform="rotate(-90 123.1 131.9)">2</text>
<text x="125.1" y="128.9">1</text>
<text x="136.5" y="128.9">2</text>
<text x="88.4" y="132.8">2</text>
<text x="88.4" y="142.4">3</text>
<text x="111.4" y="140.5">9</text>
<text x="123.1" y="139.4" transform="rotate(-90 123.1 139.4)">1</text>
<text x="149.1" y="142.5">DGND</text>
<text x="111.4" y="146.3">7</text>
<text x="116.2" y="144.5">DGND</text>
<text x="52.2" y="152.2">DGND</text>
<text x="88.4" y="150.2">4</text>
<text x="88.4" y="154">5</text>
<text x="111.4" y="154">6</text>
<text x="111.4" y="150.2">8</text>
<text x="100" y="159.7" transform="rotate(-90 100 159.7)">11</text>
<text x="140.9" y="161.8">DGND</text>
<text x="77.2" y="169.6">DGND</text>
<text x="85" y="169.6">DGND</text>
<text x="102.3" y="169.6">DGND</text>
<text x="125.5" y="169.6">DGND</text>
</g>
<g font-size="1.7" fill="#000080">
<text x="53.3" y="20.9">C1</text>
<text x="53.3" y="23.2">22uF</text>
<text x="66.8" y="20.9">C2</text>
<text x="66.8" y="23.2">22uF</text>
<text x="183.6" y="20">J1</text>
<text x="47.3" y="43.7">MTG1</text>
<text x="50.2" y="48">MHOLE</text>
<text x="47.3" y="51.4">MTG2</text>
<text x="47.3" y="59.1">MTG3</text>
<text x="50.2" y="55.7">MHOLE</text>
<text x="50.2" y="63.4">MHOLE</text>
<text x="47.3" y="66.9">MTG4</text>
<text x="50.2" y="71.1">MHOLE</text>
<text x="164.1" y="69.2">R1</text>
<text x="173.7" y="69.2">0R</text>
<text x="196.9" y="69.2">0R</text>
<text x="204.6" y="69.2">R2</text>
<text x="164.1" y="73.1">R3</text>
<text x="173.7" y="73.1">NC/0R</text>
<text x="179.5" y="75">2X25PIN-2_54-Fe</text>
<text x="195" y="73.1">NC/0R</text>
<text x="204.6" y="73.1">R4</text>
<text x="98.5" y="117.4">C3</text>
<text x="98.5" y="119.4">100nF</text>
<text x="90.8" y="124.4">U1</text>
<text x="90.8" y="126.7">TPS54240DGQR</text>
<text x="127.4" y="127.1">L1</text>
<text x="133.2" y="127.1">10uH</text>
<text x="158.3" y="131">CT1</text>
<text x="46.4" y="136.7">C5</text>
<text x="52.2" y="136.7">C6</text>
<text x="59.5" y="136.7">C7</text>
<text x="65.3" y="136.7">C8</text>
<text x="117.8" y="132.9">D1</text>
<text x="142.1" y="137.9">56.2K</text>
<text x="144.8" y="136.7">C4</text>
<text x="144.8" y="132.9">100nF</text>
<text x="158.3" y="134.8">100uF</text>
<text x="46.4" y="142.5">1uF</text>
<text x="52.2" y="142.5">1uF</text>
<text x="60.6" y="142.5">1uF</text>
<text x="66.4" y="142.5">1uFR6</text>
<text x="79.2" y="142.5">130K</text>
<text x="115.8" y="138.7">B360B-13-F</text>
<text x="142.1" y="140.2">R5</text>
<text x="69.5" y="146.4">R7</text>
<text x="79.2" y="146.4">20K</text>
<text x="126.7" y="155.3">20K</text>
<text x="142.1" y="155.7">R9</text>
<text x="142.1" y="153.4">10K</text>
<text x="71.5" y="158">C10</text>
<text x="79.2" y="158">240K</text>
<text x="126.7" y="157.6">R8</text>
<text x="126.7" y="161.8">C11</text>
<text x="133.2" y="158">C9</text>
<text x="133.2" y="161.8">33pF</text>
<text x="71.5" y="165.7">10nF</text>
<text x="79.2" y="163.8">R10</text>
<text x="126.7" y="164.2">4.7nF</text>
</g>
<g font-size="1.7" fill="#f00">
<text x="119.1" y="27.5">2</text>
<text x="119.1" y="29.4">2</text>
<text x="124.1" y="27.5">IO_B35_LP7</text>
<text x="124.1" y="29.4">IO_B35_LN7</text>
<text x="233.4" y="27.5">IO_B35_LN11</text>
<text x="233.6" y="29.4">IO_B35_LP11</text>
<text x="248.7" y="27.5">2</text>
<text x="248.7" y="29.4">2</text>
<text x="119.1" y="35.2">2</text>
<text x="119.1" y="31.4">2</text>
<text x="119.1" y="33.3">2</text>
<text x="124.1" y="35.2">IO_B35_LP12</text>
<text x="124.1" y="31.4">IO_B35_LP21</text>
<text x="124.1" y="33.3">IO_B35_LN21</text>
<text x="233.4" y="31.4">IO_B35_LN20</text>
<text x="233.6" y="33.3">IO_B35_LP20</text>
<text x="234.4" y="35.2">IO_B35_LN2</text>
<text x="248.7" y="31.4">2</text>
<text x="248.7" y="33.3">2</text>
<text x="248.7" y="35.2">2</text>
<text x="119.1" y="39.1">2</text>
<text x="119.1" y="41">2</text>
<text x="119.1" y="37.1">2</text>
<text x="124.1" y="39.1">IO_B35_LP9</text>
<text x="124.1" y="41">IO_B35_LN9</text>
<text x="124.1" y="37.1">IO_B35_LN12</text>
<text x="234.4" y="39.1">IO_B35_LN3</text>
<text x="234.6" y="37.1">IO_B35_LP2</text>
<text x="234.6" y="41">IO_B35_LP3</text>
<text x="248.7" y="39.1">2</text>
<text x="248.7" y="37.1">2</text>
<text x="248.7" y="41">2</text>
<text x="119.1" y="46.8">2</text>
<text x="119.1" y="42.9">2</text>
<text x="119.1" y="44.9">2</text>
<text x="124.1" y="46.8">IO_B35_LP14</text>
<text x="124.1" y="42.9">IO_B35_LP17</text>
<text x="124.1" y="44.9">IO_B35_LN17</text>
<text x="234.4" y="42.9">IO_B35_LN1</text>
<text x="234.4" y="46.8">IO_B35_LN4</text>
<text x="234.6" y="44.9">IO_B35_LP1</text>
<text x="248.7" y="42.9">2</text>
<text x="248.7" y="46.8">2</text>
<text x="248.7" y="44.9">2</text>
<text x="46.4" y="50.5">hole3_2S6_2P</text>
<text x="119.1" y="48.7">2</text>
<text x="119.1" y="52.6">2</text>
<text x="119.1" y="50.7">2</text>
<text x="124.1" y="48.7">IO_B35_LN14</text>
<text x="124.1" y="52.6">IO_B35_LN22</text>
<text x="124.1" y="50.7">IO_B35_LP22</text>
<text x="234.4" y="50.7">IO_B35_LN5</text>
<text x="234.6" y="52.6">IO_B35_LP5</text>
<text x="234.6" y="48.7">IO_B35_LP4</text>
<text x="248.7" y="50.7">2</text>
<text x="248.7" y="52.6">3</text>
<text x="248.7" y="48.7">2</text>
<text x="46.4" y="58.2">hole3_2S6_2P</text>
<text x="119.1" y="58.4">3</text>
<text x="119.1" y="56.4">3</text>
<text x="119.1" y="54.5">3</text>
<text x="124.1" y="58.4">IO_B35_LN10</text>
<text x="124.1" y="56.4">IO_B35_LN24</text>
<text x="124.1" y="54.5">IO_B35_LP24</text>
<text x="233.6" y="58.4">IO_B35_LP10</text>
<text x="234.4" y="54.5">IO_B35_LN6</text>
<text x="234.6" y="56.4">IO_B35_LP6</text>
<text x="248.7" y="58.4">3</text>
<text x="248.7" y="54.5">3</text>
<text x="248.7" y="56.4">3</text>
<text x="46.4" y="65.9">hole3_2S6_2P</text>
<text x="119.1" y="64.2">3</text>
<text x="119.1" y="62.2">3</text>
<text x="119.1" y="60.3">3</text>
<text x="124.1" y="64.2">IO_B35_LN13</text>
<text x="124.1" y="62.2">IO_B35_LN15</text>
<text x="124.1" y="60.3">IO_B35_LN18</text>
<text x="233.6" y="64.2">IO_B35_LP13</text>
<text x="233.6" y="62.2">IO_B35_LP15</text>
<text x="233.6" y="60.3">IO_B35_LP18</text>
<text x="248.7" y="64.2">3</text>
<text x="248.7" y="62.2">3</text>
<text x="248.7" y="60.3">3</text>
<text x="119.1" y="66.1">3</text>
<text x="119.1" y="68">3</text>
<text x="124.1" y="66.1">IO_B35_LN16</text>
<text x="124.1" y="68">IO_B35_LN19</text>
<text x="233.6" y="66.1">IO_B35_LP16</text>
<text x="233.6" y="68">IO_B35_LP19</text>
<text x="248.7" y="66.1">3</text>
<text x="248.7" y="68">3</text>
<text x="46.4" y="73.6">hole3_2S6_2P</text>
</g>
<g font-size="1.7" fill="#004080">
<text x="91.7" y="130.2">BOOT</text>
<text x="106.7" y="130.2">PH</text>
<text x="91.7" y="134">VIN</text>
<text x="91.7" y="143.7">EN</text>
<text x="105.2" y="141.7">GND</text>
<text x="102.1" y="147.5">VSENSE</text>
<text x="91.7" y="151.4">SS/TR</text>
<text x="91.7" y="155.2">RT/CLK</text>
<text x="101.2" y="155.4" transform="rotate(-90 101.2 155.4)">EPAD</text>
<text x="102.4" y="155.2">PWRGD</text>
<text x="103.9" y="151.4">COMP</text>
</g>
<text font-size="1.7" fill="#00f" x="156.8" y="132.5">+</text>
<g font-size="1.4">
<text x="30.9" y="1.4">5</text>
<text x="88.8" y="1.4">4</text>
<text x="146.7" y="1.4">3</text>
<text x="204.6" y="1.4">2</text>
<text x="262.6" y="1.4">1</text>
<text x=".5" y="26.1">D</text>
<text x="292" y="26.1">D</text>
<text x=".5" y="71.9">C</text>
<text x="292" y="71.9">C</text>
<text x=".5" y="117.8">B</text>
<text x="292" y="117.8">B</text>
<text x=".5" y="163.6">A</text>
<text x="292" y="163.6">A</text>
<text x="30.9" y="186.8">5</text>
<text x="88.8" y="186.8">4</text>
<text x="146.7" y="186.8">3</text>
<text x="204.6" y="186.8">2</text>
<text x="262.6" y="186.8">1</text>
</g>
</svg>
